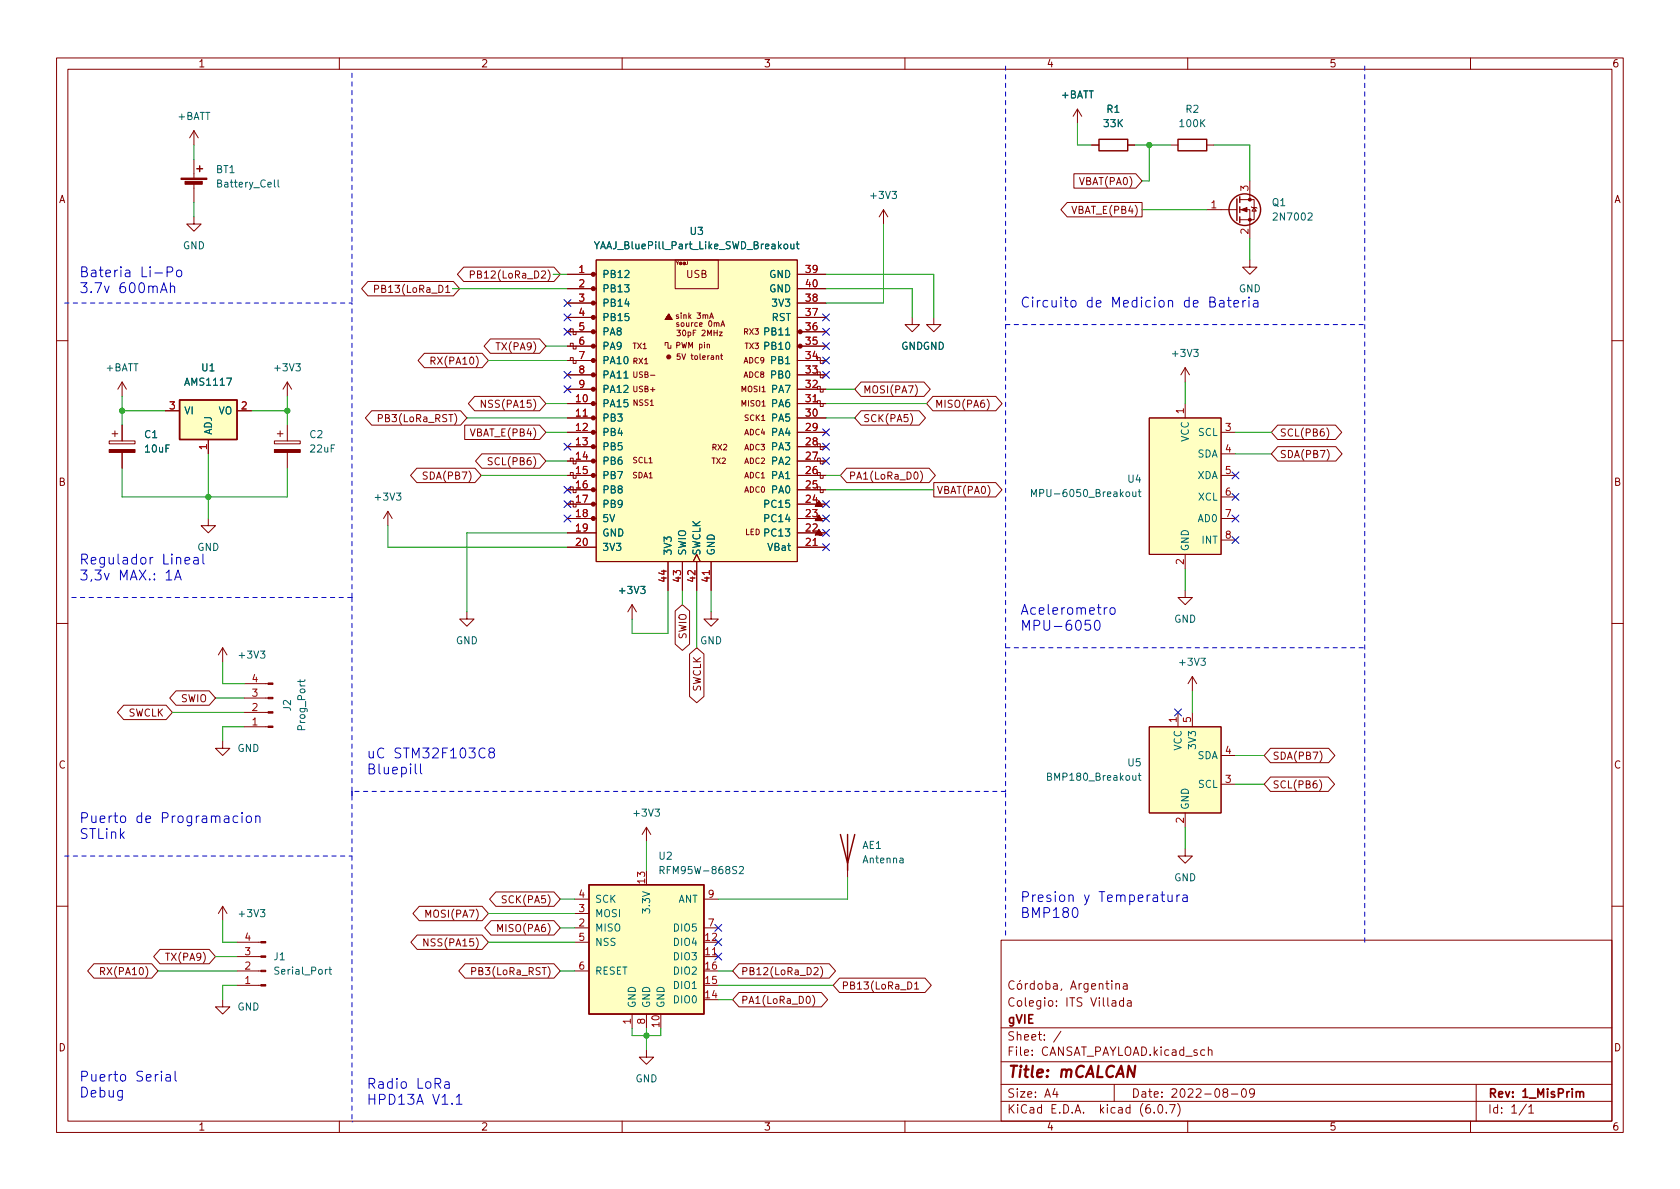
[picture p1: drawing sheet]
<svg xmlns="http://www.w3.org/2000/svg" width="297mm" height="210mm" viewBox="0 0 297 210" stroke-linecap="round" stroke-linejoin="round" font-family="sans-serif">
<g fill="none" stroke="#840000" stroke-width=".18">
<path d="M10 10.2h277v190.1h-277zM12 12.2h273v186.1h-273zM60 10.2v2M110 10.2v2M160 10.2v2M190.5 19.3l-.8 1.3M190.5 19.3v2.5M190.5 19.3l.8 1.3M210 10.2v2M260 10.2v2M34.3 38.3v1.3h1.3l-1.3 1.3-1.3-1.3h1.3M34.3 23.1l-.8 1.3"/>
<path d="M34.3 23.1v2.5M34.3 28.2v3.3M34.3 32.5v3.3M34.3 23.1l.8 1.3M156.2 37.1l-.8 1.2M156.2 37.1v2.5M156.2 37.1l.8 1.2M188.7 35.8h13.2v2.5h-13.2l-1.1-1.2zM189.9 30.7h10.9l1.1 1.3-1.1 1.3h-10.9zM193 25.6h1.3M199.4 25.6h1.3M207 25.6h1.3"/>
<path d="M213.4 25.6h1.2M213.4 37.1h5.3M219.2 37.1h1.8v5.1M219.2 35.3h2.5v3.6h-2.5M221 32v3.3M221.2 36.6l.2 .1h.7l.1 .1M221.7 36.7l.4 .6h-.7zM65 49.8h15.2l1.1 1.2-1.1 1.3h-15.2l-1.1-1.3zM66.2 51.1l.6-.1 .2-.1-.1-.3-.7-.2v1.3M82 47.2h15.9l1.2 1.3-1.2 1.3h-15.9l-1.1-1.3zM83.2 48.6l.6-.1 .1-.2-.1-.3-.6-.1v1.3M86.7 59.9h8.7l1.1 1.3-1.1 1.3h-8.7l-1.1-1.3z"/>
<path d="M100.3 48.5h5.1M100.3 51h5.1M100.3 53.6h5.1M100.3 58.7h5.1M100.3 56.1h5.1M100.8 58.7v-.5h.5v1h.6v-.5M105.4 46h35.6v53.3h-35.6zM118.2 56l.2 .3-.3-.2 .3 .3 .1-.4-.5 .1 .5 .4-.1-.6-.5 .4 .7 .2-.4-.8-.5 .7 1 .1-.5-.9-.6 .9h1.3l-.7-1-.6 1M119.4 46h7.6v5h-7.6zM125.5 56.3l.3-1 .3 1M125.6 56h.4M127.2 58.7h.5l-.5 .7h.5"/>
<path d="M127.5 57.7l.3-1 .3 1M127.6 57.4h.4M141 48.5h5M141 51h5M141 53.6h5M141 58.7h5M141 56.1h5M161.3 56.1v1.3h1.3l-1.3 1.3-1.3-1.3h1.3M165.1 56.1v1.3h1.3l-1.3 1.3-1.3-1.3h1.3M221 46v1.2h1.2l-1.2 1.3-1.3-1.3h1.3M10 60.2h2M19.3 78h4.6v.5h-4.6z"/>
<path d="M19.8 76.7h1M20.3 76.2v1M21.6 67.6l-.8 1.2M21.6 67.6v2.5M21.6 75.2v2.8M21.6 67.6l.8 1.2M29.2 72.6h2.5M36.8 77.7v2.6M41.9 72.6h2.5M48.5 78h4.6v.5h-4.6zM49 76.7h1M49.5 76.2v1"/>
<path d="M50.8 67.6l-.8 1.2M50.8 67.6v2.5M50.8 75.2v2.8M50.8 67.6l.8 1.2M65.7 72.6h15.7l1.1 1.3-1.1 1.3h-15.7l-1.1-1.3zM66.9 74l.6-.1 .1-.2v-.3l-.7-.1v1.3M75 62.5h10.2l1.2 1.2-1.2 1.3h-10.2l-1.1-1.3zM76.2 63.8l.6-.1 .1-.1v-.3l-.7-.2v1.3M82.2 75.2h13.2l1.1 1.2-1.1 1.3h-13.2zM83.9 70.1h11.5l1.1 1.3-1.1 1.2h-11.5l-1.1-1.2zM85.8 70.8v1.2l-.7-1.2v1.2M100.3 71.4h5.1"/>
<path d="M100.3 73.9h5.1M100.3 76.4h5.1M100.3 79h5.1M100.3 68.8h5.1M100.3 66.3h5.1M100.3 63.7h5.1M100.3 61.2h5.1M100.8 63.7v-.5h.5v1.1h.6v-.6M100.8 61.2v-.5h.5v1h.6v-.5M117.6 61.1v-.5h.5v1h.5v-.5M127.4 62.9h.4M127.5 62.6v.8l.3 .2"/>
<path d="M141 71.4h5M141 73.9h5M141 76.4h5M141 79h5M141 68.8h5M141 66.3h5M141 63.7h5M141 61.2h5M144.5 79v-.5h.5v1h.5v-.5M144.5 71.4v-.5h.5v1h.5v-.5M144.5 68.8v-.5h.5v1h.5v-.5M144.5 66.3v-.5h.5v1h.5v-.5"/>
<path d="M144.5 63.7v-.5h.5v1.1h.5v-.6M152.2 67.6h11.2l1.1 1.2-1.1 1.3h-11.2l-1.1-1.3zM152.2 72.6h10.3l1.1 1.3-1.1 1.3h-10.3l-1.1-1.3zM161 73.1a1.46 1.46 0 0 1 0 2M161.8 68a1.46 1.46 0 0 1 0 2M164.9 70.1h11.2l1.1 1.3-1.1 1.2h-11.2l-1.1-1.2zM174.5 70.6a1.46 1.46 0 0 1 0 1.9M203.2 73.9h12.7v24.1h-12.7zM209.5 65v2.6M209.5 71.4v2.5M209.5 65l-.7 1.3M209.5 65l.8 1.3"/>
<path d="M215.9 76.4h2.5M225.9 79h10.3l1.1 1.3-1.1 1.2h-10.3l-1.1-1.2zM225.9 75.2h10.2l1.1 1.2-1.1 1.3h-10.2l-1.1-1.3zM234.6 75.7a1.46 1.46 0 0 1 0 1.9M234.6 79.5a1.46 1.46 0 0 1 0 1.9M285 60.2h2M21.6 80v2.8M36.8 91.7v1.3h1.3l-1.3 1.2-1.2-1.2h1.2M50.8 80v2.8M68.6 90.4l-.8 1.3M68.6 90.4v2.6M68.6 90.4l.7 1.3"/>
<path d="M73.7 82.8h10.3l1.1 1.3-1.1 1.2h-10.3l-1.1-1.2zM85.2 80.3h10.2l1.1 1.2-1.1 1.3h-10.2l-1.1-1.3zM87 81l-.5-.1-.2 .3 .1 .3 .6 .2v.4l-.2 .1-.5-.1M100.3 81.5h5.1M100.3 84.1h5.1M100.3 86.6h5.1M100.3 89.1h5.1M100.3 91.7h5.1M100.3 94.2h5.1M100.3 96.8h5.1M100.8 89.1v-.5h.5v1.1h.6v-.6M100.8 86.6v-.5h.5v1h.6v-.5"/>
<path d="M100.8 84.1v-.5h.5v1h.6v-.5M100.8 81.5v-.5h.5v1h.6v-.5M118.1 99.3v5.1M120.6 99.3v5.1M122.6 99.3l.6-1.3 .6 1.3M123.2 99.3v5.1M125.7 99.3v5.1M141 81.5h5M141 84.1h5M141 86.6h5M141 89.1h5M141 91.7h5"/>
<path d="M141 94.2h5M141 96.8h5M144.5 86.6v-.5h.5v1h.5v-.5M144.5 84.1v-.5h.5v1h.5v-.5M144.5 81.5v-.5h.5v1h.5v-.5M144.8 94.1l.1 .3-.2-.2 .2 .3 .1-.4-.5 .1 .5 .4-.1-.6-.5 .4 .8 .2-.4-.8-.5 .7 1 .1-.5-.9-.7 .9h1.3l-.6-1-.7 1M144.8 91.6l.1 .2-.2-.1 .2 .2 .1-.3-.5 .1 .5 .4-.1-.7-.5 .4 .8 .3-.4-.8-.5 .6 1 .2-.5-.9-.7 .9h1.3l-.6-1-.7 1M144.8 89l.1 .3-.2-.2 .2 .3 .1-.4-.5 .1 .5 .4-.1-.6-.5 .4 .8 .2-.4-.7-.5 .6 1 .1-.5-.9-.7 .9h1.3l-.6-1-.7 1M149.7 82.8h14.6l1.1 1.3-1.1 1.2h-14.6l-1.1-1.2zM162.7 83.3a1.46 1.46 0 0 1 0 1.9M165.1 85.3h10.9l1.2 1.3-1.2 1.3h-10.9zM209.5 98v2.6"/>
<path d="M215.9 84.1h2.5M215.9 91.7h2.5M215.9 80.3h2.5M215.9 87.9h2.5M215.9 95.5h2.5M10 110.2h2M39.4 114.5v2.6M39.4 114.5l-.8 1.3M39.4 114.5l.7 1.3M82.5 108.2v1.3h1.3l-1.3 1.2-1.2-1.2h1.2M111.8 106.9l-.8 1.3M111.8 106.9v2.6"/>
<path d="M111.8 106.9l.7 1.3M119.4 108l1.2-1.1 1.3 1.1v5.9l-1.3 1.1-1.2-1.1zM121.9 115.7l1.3-1.2 1.3 1.2v7.5l-1.3 1.1-1.3-1.1zM125.7 108.2v1.3h1.3l-1.3 1.2-1.2-1.2h1.2M209.5 104.4v1.3h1.3l-1.3 1.2-1.2-1.2h1.2M210.8 119.6l-.7 1.3M210.8 119.6v2.6M210.8 119.6l.8 1.3M285 110.2h2M21.9 124.7h7.5l1.1 1.3-1.1 1.2h-7.5l-1.1-1.2zM31.1 122.2h5.9l1.1 1.2-1.1 1.3h-5.9l-1.1-1.3zM39.4 131.1v1.2h1.2l-1.2 1.3-1.3-1.3h1.3"/>
<path d="M43.2 120.9h4.2M43.2 123.4h4.2M43.2 126h4.2M43.2 128.5h4.2M203.2 128.5h12.7v15.3h-12.7zM208.3 126v2.5M210.8 126v2.5M215.9 138.7h2.5M215.9 133.6h2.5M224.6 137.4h10.3l1.1 1.3-1.1 1.2h-10.3l-1.1-1.2zM224.6 132.3h10.3l1.1 1.3-1.1 1.3h-10.3l-1.1-1.3zM233.3 137.9a1.46 1.46 0 0 1 0 1.9"/>
<path d="M233.4 132.8a1.46 1.46 0 0 1 0 1.9M87.7 157.7h10.2l1.2 1.3-1.2 1.3h-10.2l-1.1-1.3zM101.6 159h2.5M114.3 146.3l-.8 1.3M114.3 146.3v2.5M114.3 146.3l.8 1.3M124.5 159h2.5M149.9 152.6v2.6M209.5 150.1v1.3h1.3l-1.3 1.2-1.2-1.2h1.2M209.5 143.8v2.5M10 160.2h2M16.6 170.4h10.2l1.1 1.3-1.1 1.3h-10.2l-1.1-1.3z"/>
<path d="M17.8 171.8l.6-.1 .1-.2v-.3l-.7-.1v1.3M28.3 167.9h8.7l1.1 1.3-1.1 1.2h-8.7l-1.1-1.2zM39.4 176.8v1.2h1.2l-1.2 1.3-1.3-1.3h1.3M39.4 160.3l-.8 1.2M39.4 160.3v2.5M39.4 160.3l.7 1.2M41.9 166.6h4.2M41.9 169.2h4.2M41.9 171.7h4.2M41.9 174.2h4.2M73.8 165.3h11.4l1.2 1.3-1.2 1.3h-11.4l-1.2-1.3zM74.1 160.3h11.1l1.2 1.2-1.2 1.3h-11.1l-1.1-1.3z"/>
<path d="M75.3 162.2v-1.3l.4 .9 .4-.9v1.3M75.7 166v1.3l-.8-1.3v1.3M82.2 170.4h15.7l1.2 1.3-1.2 1.3h-15.7l-1.1-1.3zM83.4 171.8l.6-.1 .1-.2v-.3l-.7-.1v1.3M86.8 162.8h11.1l1.2 1.3-1.2 1.2h-11.1l-1.1-1.2zM88 164.7v-1.2l.4 .9 .4-.9v1.2M101.6 166.6h2.5M101.6 171.7h2.5M101.6 164.1h2.5M101.6 161.5h2.5M111.8 179.3v2.6M114.3 179.3v2.6"/>
<path d="M124.5 169.2h2.5M124.5 164.1h2.5M130.7 170.4h15.9l1.1 1.3-1.1 1.3h-15.9l-1.2-1.3zM130.7 175.5h14.5l1.1 1.3-1.1 1.2h-14.5l-1.2-1.2zM143.7 176a1.46 1.46 0 0 1 0 1.9M143.9 171.2l.5-.1 .3 .4-.8 .9h.8M145.1 170.9a1.46 1.46 0 0 1 0 1.9M148.4 173h15.2l1.1 1.2-1.1 1.3h-15.2l-1.1-1.3zM161.7 174l.4-.4v1.3M161.7 174.9h.7M177 166.3h108v32h-108zM179.3 173.6a.6 .6 0 0 0-.8 0 .6 .6 0 0 0-.1 .7 .56 .56 0 0 0 .3 .6 .56 .56 0 0 0 .6-.1"/>
<path d="M180 174l.4-.1 .2 .3v.4l-.2 .3h-.4l-.1-.3v-.4zM180.4 173.4l-.2 .2M181.3 173.9v1M181.7 173.9l-.3 .1-.1 .2M182.9 174l-.5-.1-.3 .3v.4l.2 .3h.6M182.9 173.4v1.5M183.6 174l.4-.1 .3 .3v.4l-.3 .3h-.4l-.1-.3v-.4zM184.9 174l.5-.1 .2 .3v.4l-.1 .3h-.6M184.9 173.4v1.5M186.3 174h.6v.9M186.9 174.3l-.5 .1a.29 .29 0 0 0-.2 .2 .29 .29 0 0 0 .2 .3h.5M187.7 174.9l-.1 .2"/>
<path d="M189.3 174.9l.5-1.5 .5 1.5M189.4 174.5h.7M190.8 173.9v1M191.2 173.9l-.3 .1-.1 .2M192.4 173.9v1.2l-.3 .3h-.4M192.4 174l-.5-.1-.3 .3v.4l.2 .3h.6M193 174.4l.7-.1-.1-.3-.4-.1-.2 .2 .1 .8h.5M194.4 174.1l.2-.2 .3 .1 .1 .9M194.4 173.9v1M195.5 173.9h.6M195.7 173.4v1.3l.4 .2M196.6 173.4v.2"/>
<path d="M196.6 173.9v1M196.6 177h.6l.1 .9M197.3 177.3l-.5 .1a.29 .29 0 0 0-.2 .2 .29 .29 0 0 0 .2 .3h.5M197.3 174.1l.2-.2 .4 .1v.9M197.3 173.9v1M198.6 177l-.4-.1-.3 .3v.4l.2 .3h.5M198.6 174h.6l.1 .9M198.6 176.4v1.5M199.3 174.3l-.5 .1a.29 .29 0 0 0-.2 .2 .29 .29 0 0 0 .2 .3h.5M199.4 177h.5l.1 .9M200 177.3l-.5 .1a.29 .29 0 0 0-.2 .2 .29 .29 0 0 0 .2 .3h.5M285 160.2h2"/>
<path d="M60 198.3v2M110 198.3v2M114.3 185.7v1.2h1.3l-1.3 1.3-1.3-1.3h1.3M160 198.3v2M177 194.8h108M177 191.8h108M177 187.8h108M177 181.8h108M186.5 192.5l-.4 1h1M186.9 193v1M187.6 182.4l-1.3 1.9M197 191.8v3"/>
<path d="M204.1 196.7v.1M204.9 195.4l.2-.1a.81 .81 0 0 1 .6 .7 .81 .81 0 0 1-.3 .8h-.2a.81 .81 0 0 1-.6-.6 .81 .81 0 0 1 .3-.8zM206.2 196.7v.1M206.8 195.3h1l-.7 1.5M208.2 195.1a1.72 1.72 0 0 1 0 2.3M210 198.3v2M213 185.7l-.4-.1-.3 .3v.4l.1 .3h.6M213.6 185.8l.3-.2 .3 .1 .1 .9M213.6 185.1v1.5M216.5 193.2l-.3-.3 .1-.2 .2-.2 .4 .1 .2 .2-.1 .2-.6 .2-.2 .3 .1 .4 .2 .1h.4l.2-.3-.1-.4-.2-.1M217.7 193.5h1.2M219.7 192.6l.2-.1a.81 .81 0 0 1 .5 .7 .81 .81 0 0 1-.3 .8h-.1a.81 .81 0 0 1-.6-.6 .81 .81 0 0 1 .3-.8z"/>
<path d="M221.8 193.2l-.3 .3-.4-.1-.2-.2 .2-.6 .4-.1 .2 .2a.99 .99 0 0 1-.3 1.3h-.3M260 198.3v2M261 191.8v6.5M269.9 195.3l-1.3 1.9M270.3 195.8l.4-.5v1.5M270.3 196.8h.9"/>
<circle cx="141.5" cy="58.7" r=".36"/>
<circle cx="118.2" cy="63.1" r=".36"/>
<circle cx="118.2" cy="63.1" r=".25"/>
<circle cx="141.5" cy="61.2" r=".36"/>
</g>
<path d="M278.7 193.2l.2-.2 .4 .1v.9M279.3 193.2l.3-.2 .3 .1 .1 .9" fill="none" stroke="#840000" stroke-width=".3"/>
<g fill="none" stroke="#840000" stroke-width=".25">
<path d="M34.8 29.8h1M35.3 29.3v1M194.3 24.6h5.1v2.1h-5.1zM208.3 24.6h5.1v2.1h-5.1zM218.7 35.2v3.8M219.2 34.8v1M219.2 36.6v1M219.2 38.3v1.1M31.7 70.7h10.2v7h-10.2zM104.1 156.5h20.4v22.8h-20.4zM148.6 147.6l1.3 5 1.2-5M149.9 147.6v6.3"/>
<circle cx="220.1" cy="37.1" r="2.79"/>
</g>
<g fill="#840000" stroke="#840000" stroke-width=".18">
<path d="M47.4 120.8h.9v.2h-.9z"/>
<path d="M47.4 123.3h.9v.3h-.9z"/>
<path d="M47.4 125.9h.9v.2h-.9z"/>
<path d="M47.4 128.4h.9v.2h-.9z"/>
<path d="M46.1 166.5h.9v.2h-.9z"/>
<path d="M46.1 169h.9v.3h-.9z"/>
<path d="M46.1 171.6h.9v.2h-.9z"/>
<path d="M46.1 174.1h.9v.3h-.9z"/>
<path d="M32 31.5h4.6v.2h-4.6z"/>
<path d="M32.7 32.1h3.1v.5h-3.1z"/>
<path d="M19.3 79.5h4.6v.5h-4.6z"/>
<path d="M219.5 37.1l1-.4v.8z"/>
<path d="M48.5 79.5h4.6v.5h-4.6z"/>
<circle cx="104.9" cy="91.7" r=".36"/>
<circle cx="104.9" cy="89.1" r=".36"/>
<circle cx="104.9" cy="86.6" r=".36"/>
<circle cx="104.9" cy="84.1" r=".36"/>
<circle cx="104.9" cy="81.5" r=".36"/>
<circle cx="104.9" cy="79" r=".36"/>
<circle cx="104.9" cy="76.4" r=".36"/>
<circle cx="104.9" cy="73.9" r=".36"/>
<circle cx="104.9" cy="71.4" r=".36"/>
<circle cx="104.9" cy="68.8" r=".36"/>
<circle cx="104.9" cy="66.3" r=".36"/>
<circle cx="104.9" cy="63.7" r=".36"/>
<circle cx="104.9" cy="61.2" r=".36"/>
<circle cx="104.9" cy="58.7" r=".36"/>
<circle cx="104.9" cy="56.1" r=".36"/>
<circle cx="104.9" cy="53.6" r=".36"/>
<circle cx="104.9" cy="48.5" r=".36"/>
<circle cx="118.2" cy="63.1" r=".13"/>
<circle cx="141.5" cy="61.2" r=".25"/>
<circle cx="141.5" cy="58.7" r=".25"/>
<circle cx="104.9" cy="51" r=".36"/>
<circle cx="221" cy="38.9" r=".25"/>
<circle cx="221" cy="35.3" r=".25"/>
</g>
<g fill="none" stroke="#006464" stroke-width=".18">
<path d="M49.2 31.8v1.1l.2 .2M105.1 42.7l.4 .7 .5-.7M138.7 43.3l.2-.1 .3 .1 .1 .5-.1 .1-.3 .1-.2-.1zM139.8 43.2l.1 .7 .3 .1 .2-.1M140.4 43.2v.8M140.8 43.2h.5M141 42.7v1.1l.3 .2M110.3 66.9h.7M182.4 87.8v-1.3l.4 1 .4-1v1.3M200.3 87v.8h.3l.2-.1M200.8 87v.8M201.2 87h.5"/>
<path d="M201.4 86.5v1.1l.3 .2M53.1 120.2v.5M53.9 120.2l-.2 .3h-1.1M201.2 137.1h.5M201.4 136.7v1.1l.3 .2M116.7 153.9l.6-.1 .1-.2v-.3l-.7-.1v1.3M130.7 153.3l.5-.1 .3 .4-.8 .9h.8M58.1 171.4h.5M58.3 171v1.1l.3 .2"/>
</g>
<g fill="#ffffc2" stroke="#ffffc2" stroke-width=".18">
<path d="M31.7 70.7h10.2v7h-10.2z"/>
<path d="M105.4 46h35.6v53.3h-35.6z"/>
<path d="M203.2 73.9h12.7v24.1h-12.7z"/>
<path d="M203.2 128.5h12.7v15.3h-12.7z"/>
<path d="M104.1 156.5h20.4v22.8h-20.4z"/>
</g>
<g fill="none" stroke="#0000c2" stroke-width=".18">
<path d="M28.4 51.8l.6-1.8 .5 1.8M28.5 51.3h.9M29.5 48.1h.7a.48 .48 0 0 0 .4-.5 .48 .48 0 0 0-.4-.4h-.7v1.7M30.1 50.8a.43 .43 0 0 1 .8 0v1M30.1 50v1.8M31.4 47.9a.48 .48 0 0 1 .7 .2v.5a.48 .48 0 0 1-.4 .4 .48 .48 0 0 1-.5-.4v-.5zM215.7 53.2h.6l.1 1.1M216.4 53.5l-.6 .1a.34 .34 0 0 0-.2 .4 .34 .34 0 0 0 .2 .3l.6-.1M217 53.1h.7M217.2 52.5v1.5l.1 .2 .4 .1M218.2 53.7l.8-.2-.1-.3-.5-.1-.2 .3v.8h.7M219.7 53.1v1.2"/>
<path d="M220.2 53.1l-.3 .1-.2 .3M220.8 52.5v.2M220.8 53.1v1.2M221.7 53.2h.6l.1 1.1M222.4 53.5l-.6 .1a.34 .34 0 0 0-.2 .4 .34 .34 0 0 0 .2 .3l.6-.1M32.7 99.2l.8-.2v-.3l-.5-.1-.3 .2 .1 .9h.7M34.3 98.7h.7v1M35 99l-.5 .1a.34 .34 0 0 0-.3 .3 .34 .34 0 0 0 .3 .3h.5M35.9 98v1.5l.2 .2M29.4 102.6h1M30.9 102.6l.6-1.8 .5 1.8M31 102.1h.9"/>
<path d="M192.7 109.7h-.8l-.1 .8 .3-.1h.6l.1 .3-.1 .6-.2 .1h-.4l-.3-.1M193.7 109.8l.4-.1a1.1 1.1 0 0 1 0 1.7h-.2a1.16 1.16 0 0 1-.2-1.6zM195.7 107.5h-.3l-.2 .3M196.3 107.6a.48 .48 0 0 1 .5-.1 .48 .48 0 0 1 .4 .3v.5a.48 .48 0 0 1-.5 .3 .48 .48 0 0 1-.5-.3zM73.4 135.1v1.5l.3 .2M74.3 135.1v1.5l.3 .2M86.8 133l-.4-.3 .1-.3 .3-.1 .5 .1 .1 .2-.1 .3-.7 .2-.2 .3 .1 .5 .3 .1h.3l.3-.3-.1-.5-.2-.2M42 144.4l-.5-.1-.3 .3v.5l.2 .3h.6M42.8 143.7v.2M42.8 144.3v1.2M43.6 144.5a.47 .47 0 0 1 .5-.2 .47 .47 0 0 1 .4 .3v.5a.47 .47 0 0 1-.5 .4 .47 .47 0 0 1-.5-.4zM45.2 144.5a.43 .43 0 0 1 .8 0v1"/>
<path d="M45.2 144.3v1.2M206.5 158.3l.1 1a.48 .48 0 0 0 .6 0M207.2 158.3v1.1M208.1 158.3v1.1M208.6 158.3h-.4l-.1 .3M209.2 158.3h.6l.1 1.1M209.9 158.7l-.6 .1a.34 .34 0 0 0-.2 .3 .34 .34 0 0 0 .2 .3l.6-.1M189.8 160.6l.4-.1a1.1 1.1 0 0 1 0 1.7h-.2a1.16 1.16 0 0 1-.2-1.6zM29.4 190.1h.6l.1 1.1M30.1 190.4l-.6 .1a.34 .34 0 0 0-.2 .3 .34 .34 0 0 0 .2 .4l.6-.1M31 189.4v1.5l.2 .3M78.7 191.4h.6l.1 1"/>
<path d="M79.4 191.7l-.6 .1a.34 .34 0 0 0-.2 .3 .34 .34 0 0 0 .2 .3h.6M80.7 194l.5-.5v1.8M80.7 195.3h1"/>
</g>
<g fill="none" stroke="#0000c2" stroke-width=".18" stroke-dasharray=".8 .8">
<path d="M62.2 12.9v40.7M177.8 11.7v128.2M241.3 11.7v97.8M11.4 53.6h50.8M177.8 57.4h63.5M12.7 105.7h49.5M62.2 105.7v-52.1M62.2 105.7v92.7M177.8 114.5h63.5M241.3 109.5v57.1M62.2 139.9v1.3M177.8 139.9h-115.6"/>
<path d="M11.4 151.4h50.8M177.8 165.3v-25.4M62.2 198.4h.1"/>
</g>
<g fill="none" stroke="#009600" stroke-width=".18">
<path d="M34.3 25.6v2.6M34.3 35.8v2.5M156.2 39.6v14h-10.2M190.5 21.8v3.8h2.5M200.7 25.6h6.3M201.9 37.1h11.5M203.2 25.6v6.4h-1.3M214.6 25.6h6.4v6.4M80 51h20.3M97.8 48.5h2.5M146 48.5h19.1v7.6M146 51h15.3v5.1"/>
<path d="M221 42.2v3.8M21.6 72.6h7.6M21.6 70.1v5.1M44.4 72.6h6.4M50.8 70.1v5.1M82.5 73.9h17.8M86.4 63.7h13.9M96.5 71.4h3.8M96.5 61.2h3.8M96.5 76.4h3.8M146 73.9h5.1M146 68.8h5.1"/>
<path d="M146 71.4h17.8M209.5 67.6v3.8M218.4 76.4h6.4M21.6 82.8v5.1h29.2v-5.1M36.8 80.3v11.4M68.6 93v3.8h31.7M85.1 84.1h15.2M96.5 81.5h3.8M100.3 94.2h-17.8v14M146 84.1h2.6M146 86.6h19.1M218.4 80.3h6.4"/>
<path d="M39.4 117.1v3.8h3.8M118.1 104.4v7.6h-6.3v-2.5M120.6 104.4v2.5M123.2 104.4v10.1M125.7 104.4v3.8M209.5 100.6v3.8M30.5 126h12.7M38.1 123.4h5.1M43.2 128.5h-3.8v2.6M210.8 122.2v3.8M218.4 138.7h5.1M218.4 133.6h5.1"/>
<path d="M99.1 159h2.5M114.3 148.8v5.1M149.9 155.2v3.8h-22.9M209.5 146.3v3.8M27.9 171.7h14M38.1 169.2h3.8M39.4 162.8v3.8h2.5M41.9 174.2h-2.5v2.6M86.4 166.6h15.2M86.4 161.5h15.2M99.1 171.7h2.5M99.1 164.1h2.5"/>
<path d="M127 174.2h20.3M127 171.7h2.5M127 176.8h2.5M111.8 181.9v1.2h5v-1.2M114.3 181.9v3.8"/>
</g>
<g fill="none" stroke="#000084" stroke-width=".18">
<path d="M99.7 53l1.2 1.2M99.7 58.1l1.2 1.2M99.7 55.5l1.2 1.2M100.9 53l-1.2 1.2M100.9 58.1l-1.2 1.2M100.9 55.5l-1.2 1.2M145.4 55.5l1.3 1.2M145.4 58.1l1.3 1.2M146.7 55.5l-1.3 1.2M146.7 58.1l-1.3 1.2M99.7 78.4l1.2 1.2M99.7 65.7l1.2 1.2"/>
<path d="M99.7 68.2l1.2 1.2M100.9 78.4l-1.2 1.2M100.9 65.7l-1.2 1.2M100.9 68.2l-1.2 1.2M145.4 60.6l1.3 1.2M145.4 78.4l1.3 1.2M145.4 63.1l1.3 1.3M145.4 65.7l1.3 1.2M145.4 75.8l1.3 1.3M146.7 60.6l-1.3 1.2M146.7 78.4l-1.3 1.2M146.7 63.1l-1.3 1.3"/>
<path d="M146.7 65.7l-1.3 1.2M146.7 75.8l-1.3 1.3M99.7 91.1l1.2 1.2M99.7 86l1.2 1.2M99.7 88.5l1.2 1.3M100.9 91.1l-1.2 1.2M100.9 86l-1.2 1.2M100.9 88.5l-1.2 1.3M145.4 93.6l1.3 1.2M145.4 91.1l1.3 1.2M145.4 88.5l1.3 1.3M145.4 96.2l1.3 1.2"/>
<path d="M145.4 80.9l1.3 1.2M146.7 93.6l-1.3 1.2M146.7 91.1l-1.3 1.2M146.7 88.5l-1.3 1.3M146.7 96.2l-1.3 1.2M146.7 80.9l-1.3 1.2M217.8 87.3l1.2 1.2M217.8 91.1l1.2 1.2M217.8 83.5l1.2 1.2M217.8 94.9l1.2 1.2M219 87.3l-1.2 1.2M219 91.1l-1.2 1.2"/>
<path d="M219 83.5l-1.2 1.2M219 94.9l-1.2 1.2M207.7 125.4l1.2 1.2M208.9 125.4l-1.2 1.2M126.4 166l1.2 1.2M126.4 163.5l1.2 1.2M126.4 168.5l1.2 1.3M127.6 166l-1.2 1.2M127.6 163.5l-1.2 1.2M127.6 168.5l-1.2 1.3"/>
</g>
<g fill="#009600" stroke="#009600" stroke-width=".18">
<circle cx="50.8" cy="72.6" r=".46"/>
<circle cx="21.6" cy="72.6" r=".46"/>
<circle cx="36.8" cy="87.9" r=".46"/>
<circle cx="114.3" cy="183.1" r=".46"/>
<circle cx="203.2" cy="25.6" r=".46"/>
</g>
<text font-size="2.8" fill="#840000" x="178" y="190.6">Title: mCALCAN</text>
<g font-size="2.4" fill="#0000c2">
<text x="14" y="49">Bateria Li-Po</text>
<text x="14" y="51.8">3.7v 600mAh</text>
<text x="180.3" y="54.4">Circuito de Medicion de Bateria</text>
<text x="14" y="99.8">Regulador Lineal</text>
<text x="14" y="102.6">3,3v MAX.: 1A</text>
<text x="180.3" y="108.7">Acelerometro</text>
<text x="180.3" y="111.5">MPU-6050</text>
<text x="64.8" y="134.1">uC STM32F103C8</text>
<text x="64.8" y="136.9">Bluepill</text>
<text x="14" y="145.5">Puerto de Programacion</text>
<text x="14" y="148.4">STLink</text>
<text x="180.3" y="159.5">Presion y Temperatura</text>
<text x="180.3" y="162.3">BMP180</text>
<text x="14" y="191.3">Puerto Serial</text>
<text x="14" y="194.1">Debug</text>
<text x="64.8" y="192.5">Radio LoRa</text>
<text x="64.8" y="195.3">HPD13A V1.1</text>
</g>
<g font-size="2.1" fill="#840000">
<text x="178" y="178">Colegio: ITS Villada</text>
<text x="178" y="184">Sheet: /</text>
<text x="178" y="181">gVIE</text>
<text x="178" y="186.7">File: CANSAT_PAYLOAD.kicad_sch</text>
<text x="178" y="196.9">KiCad E.D.A. kicad (6.0.7)</text>
<text x="178" y="194.1">Size: A4</text>
<text x="200" y="194.1">Date: 2022-08-09</text>
<text x="263" y="194.1">Rev: 1_MisPrim</text>
<text x="263" y="196.9">Id: 1/1</text>
</g>
<g font-size="1.8" fill="#840000">
<text x="35" y="11.9">1</text>
<text x="85" y="11.9">2</text>
<text x="135" y="11.9">3</text>
<text x="185" y="11.9">4</text>
<text x="235" y="11.9">5</text>
<text x="285" y="11.9">6</text>
<text x="10.3" y="35.9">A</text>
<text x="191.1" y="32.7">VBAT(PA0)</text>
<text x="285.3" y="35.9">A</text>
<text x="189.9" y="37.8">VBAT_E(PB4)</text>
<text x="67.2" y="51.8">PB13(LoRa_D1</text>
<text x="84.4" y="49.2">PB12(LoRa_D2)</text>
<text x="121.3" y="49.1">USB</text>
<text x="76.9" y="64.5">RX(PA10)</text>
<text x="88.2" y="61.9">TX(PA9)</text>
<text x="152.6" y="69.6">MOSI(PA7)</text>
<text x="67.6" y="74.6">PB3(LoRa_RST)</text>
<text x="83.5" y="77.2">VBAT_E(PB4)</text>
<text x="85.9" y="72.1">NSS(PA15)</text>
<text x="152.6" y="74.6">SCK(PA5)</text>
<text x="165.3" y="72.1">MISO(PA6)</text>
<text x="226.2" y="77.2">SCL(PB6)</text>
<text x="86.9" y="82.3">SCL(PB6)</text>
<text x="226.2" y="81">SDA(PB7)</text>
<text x="10.3" y="85.9">B</text>
<text x="75.3" y="84.8">SDA(PB7)</text>
<text x="150" y="84.8">PA1(LoRa_D0)</text>
<text x="165.6" y="87.3">VBAT(PA0)</text>
<text x="285.3" y="85.9">B</text>
<text x="121.4" y="113.1" transform="rotate(-90 121.4 113.1)">SWIO</text>
<text x="32" y="124.2">SWIO</text>
<text x="123.9" y="122.5" transform="rotate(-90 123.9 122.5)">SWCLK</text>
<text x="22.6" y="126.7">SWCLK</text>
<text x="10.3" y="135.9">C</text>
<text x="224.9" y="134.3">SDA(PB7)</text>
<text x="285.3" y="135.9">C</text>
<text x="224.9" y="139.4">SCL(PB6)</text>
<text x="89.3" y="159.7">SCK(PA5)</text>
<text x="75.7" y="167.3">NSS(PA15)</text>
<text x="75.8" y="162.3">MOSI(PA7)</text>
<text x="88.5" y="164.8">MISO(PA6)</text>
<text x="18.5" y="172.4">RX(PA10)</text>
<text x="29.8" y="169.9">TX(PA9)</text>
<text x="84.1" y="172.4">PB3(LoRa_RST)</text>
<text x="131" y="172.4">PB12(LoRa_D2)</text>
<text x="131" y="177.5">PA1(LoRa_D0)</text>
<text x="148.7" y="175">PB13(LoRa_D1</text>
<text x="10.3" y="185.9">D</text>
<text x="285.3" y="185.9">D</text>
<text x="35" y="199.9">1</text>
<text x="85" y="199.9">2</text>
<text x="135" y="199.9">3</text>
<text x="185" y="199.9">4</text>
<text x="235" y="199.9">5</text>
<text x="285" y="199.9">6</text>
</g>
<g font-size="1.8" fill="#006464">
<text x="187.6" y="17.4">+BATT</text>
<text x="31.4" y="21.2">+BATT</text>
<text x="195.2" y="22.5">33K</text>
<text x="195.7" y="19.9">R1</text>
<text x="208.7" y="22.5">100K</text>
<text x="209.7" y="19.9">R2</text>
<text x="38.2" y="30.6">BT1</text>
<text x="38.7" y="33.1">Battery_Cell</text>
<text x="154.1" y="35.2">+3V3</text>
<text x="122.1" y="41.5">U3</text>
<text x="225" y="36.4">Q1</text>
<text x="225.5" y="39">2N7002</text>
<text x="32.3" y="44.1">GND</text>
<text x="105.7" y="44.1">YAAJ_BluePill_Part_Like_SWD_Breakout</text>
<text x="106.4" y="49.1">PB12</text>
<text x="106.4" y="51.7">PB13</text>
<text x="136" y="49.1">GND</text>
<text x="136" y="51.7">GND</text>
<text x="219" y="51.7">GND</text>
<text x="106.4" y="54.2">PB14</text>
<text x="106.4" y="56.8">PB15</text>
<text x="106.4" y="59.3">PA8</text>
<text x="135.5" y="59.3">PB11</text>
<text x="136.4" y="56.8">RST</text>
<text x="136.8" y="54.2">3V3</text>
<text x="18.7" y="65.7">+BATT</text>
<text x="35.7" y="65.7">U1</text>
<text x="48.7" y="65.7">+3V3</text>
<text x="106.4" y="61.8">PA9</text>
<text x="106.4" y="64.4">PA10</text>
<text x="135.5" y="61.8">PB10</text>
<text x="136.5" y="64.4">PB1</text>
<text x="159.3" y="61.8">GNDGND</text>
<text x="207.5" y="63.1">+3V3</text>
<text x="32.9" y="68.2">AMS1117</text>
<text x="106.4" y="66.9">PA11</text>
<text x="106.4" y="69.5">PA12</text>
<text x="136.5" y="69.5">PA7</text>
<text x="136.5" y="66.9">PB0</text>
<text x="25.6" y="77.5">C1</text>
<text x="32.5" y="73.3">VI</text>
<text x="37.5" y="77" transform="rotate(-90 37.5 77)">ADJ</text>
<text x="38.6" y="73.3">VO</text>
<text x="54.8" y="77.5">C2</text>
<text x="106.4" y="72">PA15</text>
<text x="106.4" y="74.5">PB3</text>
<text x="106.4" y="77.1">PB4</text>
<text x="136.5" y="77.1">PA4</text>
<text x="136.5" y="74.5">PA5</text>
<text x="136.5" y="72">PA6</text>
<text x="211.9" y="77.1">SCL</text>
<text x="25.7" y="80">10uF</text>
<text x="55" y="80">22uF</text>
<text x="106.4" y="79.6">PB5</text>
<text x="106.4" y="82.2">PB6</text>
<text x="136.5" y="82.2">PA2</text>
<text x="136.5" y="79.6">PA3</text>
<text x="210.2" y="78.2" transform="rotate(-90 210.2 78.2)">VCC</text>
<text x="211.7" y="80.9">SDA</text>
<text x="66.5" y="88.5">+3V3</text>
<text x="106.4" y="84.7">PB7</text>
<text x="106.4" y="87.2">PB8</text>
<text x="106.4" y="89.8">PB9</text>
<text x="135.5" y="89.8">PC15</text>
<text x="136.5" y="87.2">PA0</text>
<text x="136.5" y="84.7">PA1</text>
<text x="183.4" y="87.9">MPU-6050_Breakout</text>
<text x="199.5" y="85.3">U4</text>
<text x="211.7" y="84.7">XDA</text>
<text x="211.9" y="88.5">XCL</text>
<text x="106.4" y="92.3">5V</text>
<text x="106.4" y="94.9">GND</text>
<text x="135.5" y="94.9">PC13</text>
<text x="135.5" y="92.3">PC14</text>
<text x="211.9" y="92.3">AD0</text>
<text x="34.9" y="97.4">GND</text>
<text x="106.4" y="97.4">3V3</text>
<text x="118.7" y="98.3" transform="rotate(-90 118.7 98.3)">3V3</text>
<text x="121.3" y="98.3" transform="rotate(-90 121.3 98.3)">SWIO</text>
<text x="123.8" y="98.3" transform="rotate(-90 123.8 98.3)">SWCLK</text>
<text x="126.4" y="98.3" transform="rotate(-90 126.4 98.3)">GND</text>
<text x="135.9" y="97.4">VBat</text>
<text x="210.2" y="97.5" transform="rotate(-90 210.2 97.5)">GND</text>
<text x="212.5" y="96.1">INT</text>
<text x="109.7" y="105">+3V3</text>
<text x="80.6" y="113.9">GND</text>
<text x="123.8" y="113.9">GND</text>
<text x="207.6" y="110.1">GND</text>
<text x="42.4" y="116.5">+3V3</text>
<text x="208.7" y="117.7">+3V3</text>
<text x="51.4" y="125.7" transform="rotate(-90 51.4 125.7)">J2</text>
<text x="54" y="129" transform="rotate(-90 54 129)">Prog_Port</text>
<text x="42" y="133">GND</text>
<text x="199.5" y="135.5">U5</text>
<text x="208.9" y="132.8" transform="rotate(-90 208.9 132.8)">VCC</text>
<text x="211.5" y="132.2" transform="rotate(-90 211.5 132.2)">3V3</text>
<text x="211.7" y="134.2">SDA</text>
<text x="185.6" y="138">BMP180_Breakout</text>
<text x="210.2" y="143.3" transform="rotate(-90 210.2 143.3)">GND</text>
<text x="211.9" y="139.3">SCL</text>
<text x="112.2" y="144.4">+3V3</text>
<text x="116.5" y="152">U2</text>
<text x="117.5" y="154.6">RFM95W-868S2</text>
<text x="152.5" y="150.1">AE1</text>
<text x="152.7" y="152.6">Antenna</text>
<text x="207.6" y="155.8">GND</text>
<text x="105.2" y="159.6">SCK</text>
<text x="114.9" y="161.1" transform="rotate(-90 114.9 161.1)">3.3V</text>
<text x="119.8" y="159.6">ANT</text>
<text x="42.4" y="162.2">+3V3</text>
<text x="105.2" y="164.7">MISO</text>
<text x="105.2" y="162.2">MOSI</text>
<text x="105.2" y="167.3">NSS</text>
<text x="119.3" y="167.3">DIO4</text>
<text x="119.3" y="164.7">DIO5</text>
<text x="48.4" y="169.8">J1</text>
<text x="48.9" y="172.3">Serial_Port</text>
<text x="105.2" y="172.3">RESET</text>
<text x="119.3" y="169.8">DIO3</text>
<text x="119.3" y="172.3">DIO2</text>
<text x="42" y="178.7">GND</text>
<text x="112.4" y="178.3" transform="rotate(-90 112.4 178.3)">GND</text>
<text x="114.9" y="178.3" transform="rotate(-90 114.9 178.3)">GND</text>
<text x="117.5" y="178.3" transform="rotate(-90 117.5 178.3)">GND</text>
<text x="119.3" y="177.4">DIO0</text>
<text x="119.3" y="174.9">DIO1</text>
<text x="112.3" y="191.4">GND</text>
</g>
<g font-size="1.8" fill="#a90000">
<text x="220.7" y="33.8" transform="rotate(-90 220.7 33.8)">3</text>
<text x="214.1" y="36.8">1</text>
<text x="220.7" y="41.4" transform="rotate(-90 220.7 41.4)">2</text>
<text x="102.4" y="48.3">1</text>
<text x="102.4" y="50.8">2</text>
<text x="102.4" y="53.3">3</text>
<text x="142.5" y="53.3">38</text>
<text x="142.5" y="48.3">39</text>
<text x="142.5" y="50.8">40</text>
<text x="102.4" y="55.9">4</text>
<text x="102.4" y="58.4">5</text>
<text x="142.5" y="58.4">36</text>
<text x="142.5" y="55.9">37</text>
<text x="102.4" y="61">6</text>
<text x="102.4" y="63.5">7</text>
<text x="142.5" y="63.5">34</text>
<text x="142.5" y="61">35</text>
<text x="101.9" y="71.1">10</text>
<text x="102.4" y="66">8</text>
<text x="102.4" y="68.6">9</text>
<text x="142.5" y="71.1">31</text>
<text x="142.5" y="68.6">32</text>
<text x="142.5" y="66">33</text>
<text x="30" y="72.4">3</text>
<text x="42.7" y="72.4">2</text>
<text x="101.9" y="73.7">11</text>
<text x="101.9" y="76.2">12</text>
<text x="142.5" y="76.2">29</text>
<text x="142.5" y="73.7">30</text>
<text x="209.3" y="73.1" transform="rotate(-90 209.3 73.1)">1</text>
<text x="216.7" y="76.2">3</text>
<text x="36.6" y="79.5" transform="rotate(-90 36.6 79.5)">1</text>
<text x="101.9" y="78.7">13</text>
<text x="101.9" y="81.3">14</text>
<text x="101.9" y="83.8">15</text>
<text x="142.5" y="83.8">26</text>
<text x="142.5" y="81.3">27</text>
<text x="142.5" y="78.7">28</text>
<text x="216.7" y="80">4</text>
<text x="216.7" y="83.8">5</text>
<text x="101.9" y="86.4">16</text>
<text x="101.9" y="88.9">17</text>
<text x="142.5" y="88.9">24</text>
<text x="142.5" y="86.4">25</text>
<text x="216.7" y="87.6">6</text>
<text x="101.9" y="91.4">18</text>
<text x="101.9" y="94">19</text>
<text x="142.5" y="94">22</text>
<text x="142.5" y="91.4">23</text>
<text x="216.7" y="91.4">7</text>
<text x="216.7" y="95.2">8</text>
<text x="101.9" y="96.5">20</text>
<text x="142.5" y="96.5">21</text>
<text x="209.3" y="99.8" transform="rotate(-90 209.3 99.8)">2</text>
<text x="117.9" y="102.8" transform="rotate(-90 117.9 102.8)">44</text>
<text x="120.4" y="102.8" transform="rotate(-90 120.4 102.8)">43</text>
<text x="122.9" y="102.8" transform="rotate(-90 122.9 102.8)">42</text>
<text x="125.5" y="102.8" transform="rotate(-90 125.5 102.8)">41</text>
<text x="44.6" y="125.7">2</text>
<text x="44.6" y="123.2">3</text>
<text x="44.6" y="120.6">4</text>
<text x="44.6" y="128.3">1</text>
<text x="208" y="127.7" transform="rotate(-90 208 127.7)">1</text>
<text x="210.6" y="127.7" transform="rotate(-90 210.6 127.7)">5</text>
<text x="216.7" y="133.3">4</text>
<text x="216.7" y="138.4">3</text>
<text x="209.3" y="145.5" transform="rotate(-90 209.3 145.5)">2</text>
<text x="102.4" y="161.3">3</text>
<text x="102.4" y="158.7">4</text>
<text x="114" y="156.2" transform="rotate(-90 114 156.2)">13</text>
<text x="125.2" y="158.7">9</text>
<text x="43.3" y="166.4">4</text>
<text x="102.4" y="163.8">2</text>
<text x="102.4" y="166.4">5</text>
<text x="124.7" y="166.4">12</text>
<text x="125.2" y="163.8">7</text>
<text x="43.3" y="174">1</text>
<text x="43.3" y="171.4">2</text>
<text x="43.3" y="168.9">3</text>
<text x="102.4" y="171.4">6</text>
<text x="124.7" y="168.9">11</text>
<text x="124.7" y="174">15</text>
<text x="124.7" y="171.4">16</text>
<text x="124.7" y="176.5">14</text>
<text x="111.5" y="181.1" transform="rotate(-90 111.5 181.1)">1</text>
<text x="114" y="181.1" transform="rotate(-90 114 181.1)">8</text>
<text x="116.6" y="181.6" transform="rotate(-90 116.6 181.6)">10</text>
</g>
<g font-size="1.4" fill="#840000">
<text x="119.7" y="56.4">sink 3mA</text>
<text x="119.9" y="57.8">source 0mA</text>
<text x="120.1" y="59.4">30pF 2MHz</text>
<text x="131.5" y="59.2">RX3</text>
<text x="111.9" y="61.7">TX1</text>
<text x="111.9" y="64.4">RX1</text>
<text x="119.6" y="61.6">PWM pin</text>
<text x="120.1" y="63.6">5V tolerant</text>
<text x="131.5" y="64.2">ADC9</text>
<text x="131.7" y="61.7">TX3</text>
<text x="112" y="71.7">NSS1</text>
<text x="112.1" y="69.3">USB+</text>
<text x="112.2" y="66.8">USB-</text>
<text x="131.1" y="71.9">MISO1</text>
<text x="131.1" y="69.3">MOSI1</text>
<text x="131.5" y="66.8">ADC8</text>
<text x="131.6" y="76.9">ADC4</text>
<text x="131.6" y="74.4">SCK1</text>
<text x="111.9" y="81.9">SCL1</text>
<text x="125.9" y="82">TX2</text>
<text x="125.9" y="79.6">RX2</text>
<text x="131.6" y="82">ADC2</text>
<text x="131.6" y="79.6">ADC3</text>
<text x="111.8" y="84.6">SDA1</text>
<text x="131.6" y="87.1">ADC0</text>
<text x="131.6" y="84.6">ADC1</text>
<text x="131.7" y="94.6">LED</text>
</g>
<text font-size=".7" fill="#840000" x="119.5" y="46.8">Y@@J</text>
</svg>
